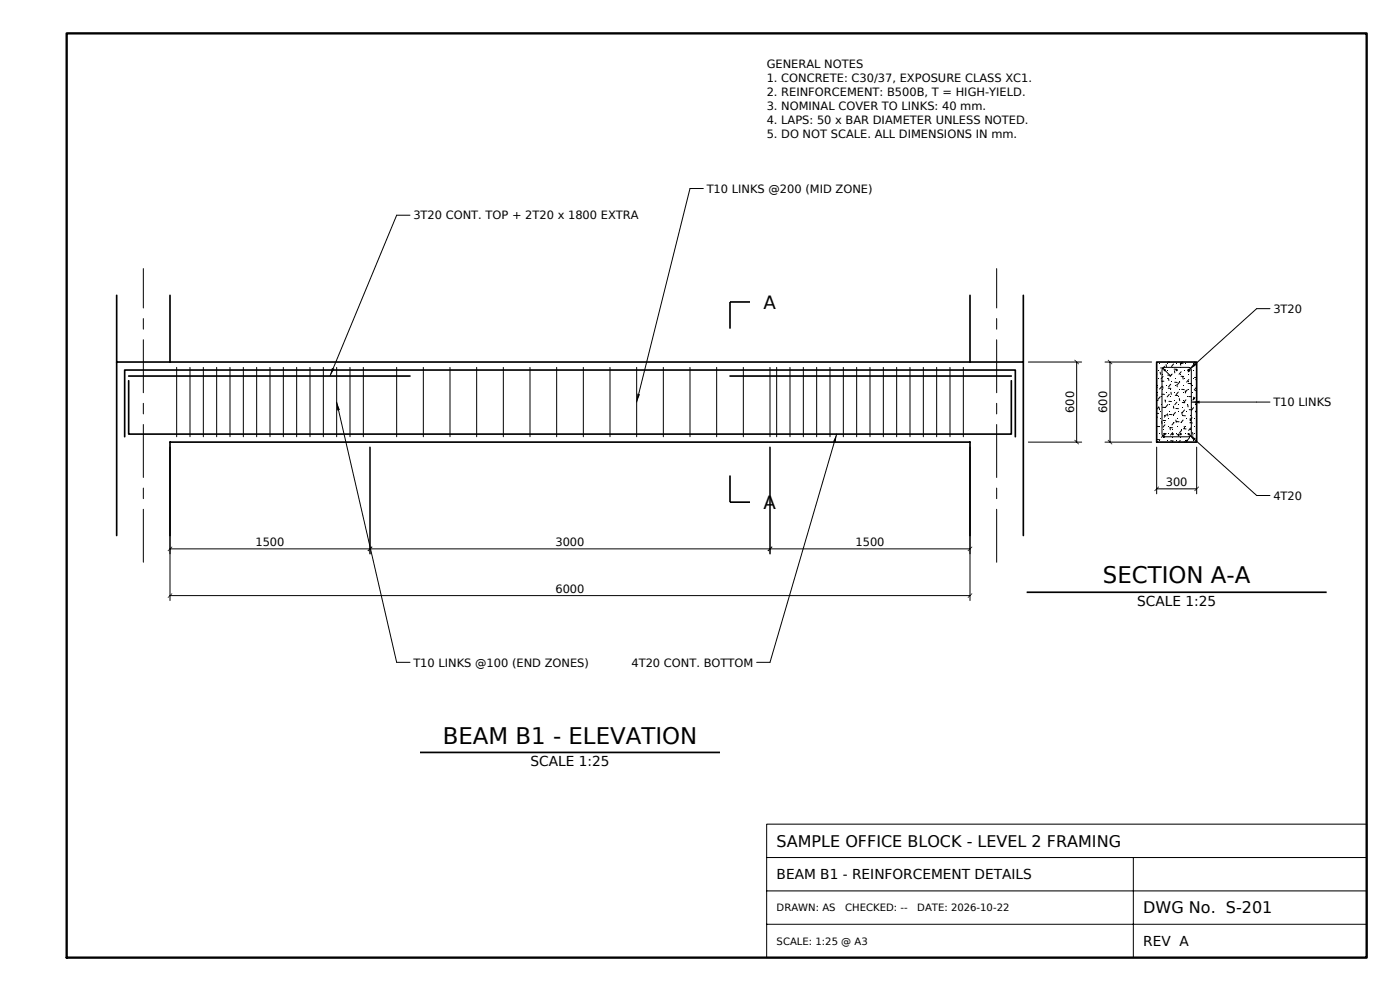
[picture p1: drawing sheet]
<svg xmlns="http://www.w3.org/2000/svg" width="420mm" height="297mm" viewBox="0 0 420 297" stroke-linecap="round" stroke-linejoin="round" font-family="sans-serif">
<!-- layer: S-SHEET -->
<path d="M20 10h390v277h-390z" fill="none" stroke="#000" stroke-width=".7"/>
<!-- layer: S-SHEET-THIN -->
<path d="M230 247h180v40h-180zM230 257h180M340 257v30M230 277h180M230 267h180" fill="none" stroke="#000" stroke-width=".3"/>
<!-- layer: S-HATCH -->
<g fill="none" stroke="#000" stroke-width=".3">
<path d="M347 120h.4M347 116l.2 .1M347 112.1h.1M347 118l.1 .6M348 111.5l.2 .7M348.1 118.9l-.6 .7M348.2 110.3h.8M348.4 114.2l.8 .1M348.5 115.9l-.6 .7M348.6 118.1l.7 .1M348.8 115.7l.1 .6M348.9 112.8l-.6 .8"/>
<path d="M349.4 109.8l-.7 .7M349.5 119.9l.1 .6M349.8 109.2l.1 .7M350.3 112.4l.8 .1M350.4 108.5h.5M350.5 116.3l.8 .1M350.6 113.4l.1 .6M350.8 118.2l-.6 .7M351.2 115.2l-.6 .7M351.3 117.6l.1 .6M351.6 112.1l-.6 .8M352.1 109.1l-.7 .7"/>
<path d="M352.2 110.6l.8 .1M352.3 111.1l.1 .7M352.4 114.6h.8M352.6 118.5l.8 .1M353.1 115.3l.1 .6M353.5 117.5l-.6 .7M353.8 119.4l.1 .7M353.9 114.5l-.6 .7M354.1 108.8l.1 .7M354.1 108.8l.8 .1M354.3 112.8h.8M354.3 111.4l-.6 .8"/>
<path d="M354.5 116.7l.8 .1M354.7 108.5l-.6 .6M354.8 113l.2 .6M355.6 117.1l.1 .7M355.8 119.8l-.7 .8M356.2 116.8l-.6 .7M356.2 111h.8M356.4 114.9l.8 .1M356.6 118.8l.8 .1M356.6 110.7l.1 .6M356.6 113.8l-.6 .7M357.1 110.7l-.7 .8"/>
<path d="M357.3 114.8l.2 .7M358.1 119l.1 .7M358.2 109.2h.7M358.3 113.1l.7 .1M358.4 108.5l.1 .5M358.5 119.1l-.6 .8M358.5 117l.5 .1M358.9 116.1l-.6 .7M359 113.5l-.3 .3M347 123.9h.6M347 127.8l.8 .1M347.2 131.7l.8 .1"/>
<path d="M347.2 125l-.2 .2M347.7 121.9l-.7 .8M347.7 122.2l.2 .6M348.5 126.3l.1 .7M348.7 122.1h.8M348.9 126l.8 .1M349.1 130.3l-.6 .8M349.1 129.9l.8 .1M349.2 130.5l.1 .6M349.5 127.3l-.6 .8M349.9 124.3l-.6 .7M350.2 124l.2 .7"/>
<path d="M350.4 121.2l-.7 .8M350.7 120.3h.7M350.8 124.2l.8 .1M351 128.2l.1 .6M351 128.1l.8 .1M351.2 132.1h.8M351.7 132.3v.2M351.8 129.6l-.6 .8M352 121.7l.1 .7M352.2 126.6l-.6 .8M352.6 123.6l-.6 .7M352.8 125.9l.1 .6"/>
<path d="M352.8 122.4l.7 .1M352.9 126.3l.8 .1M353.1 120.5l-.7 .8M353.1 130.3h.8M353.5 130.1l.1 .6M354.1 132l-.5 .5M354.5 128.9l-.6 .8M354.5 123.6l.1 .6M354.7 120.6l.8 .1M354.9 124.6h.7M354.9 125.9l-.6 .8M355 128.5l.8 .1"/>
<path d="M355.2 132.4l.8 .1M355.3 127.8l.1 .6M355.3 122.9l-.6 .7M356 131.9l.1 .6M356.3 121.3l.1 .6M356.8 122.8h.8M356.8 131.3l-.7 .7M357 126.7l.7 .1M357 125.5l.2 .6M357.1 130.6l.8 .1M357.2 128.2l-.6 .8M357.6 125.2l-.6 .8"/>
<path d="M357.8 129.6l.1 .7M358.1 122.2l-.7 .7M358.7 121h.3M358.8 123.2l.1 .6M358.9 124.9h.1M359 131.2l-.1 .1"/>
</g>
<g fill="#000">
<path d="M347.2 117.7l.1 .2zM347.3 115.5l.2 .1zM347.4 113.3l.2 .1zM347.6 111.1l.1 .1zM347.7 108.8l.2 .2zM348.4 118.8l.2 .2zM348.5 116.6l.2 .2zM348.7 114.4l.1 .1zM348.8 112.2l.2 .1zM348.9 109.9l.2 .2zM349.8 117.7l.1 .2zM349.9 115.5l.2 .1z"/>
<path d="M350 113.3l.2 .1zM350.2 111.1l.1 .1zM350.3 108.8l.2 .2zM351 118.8l.2 .2zM351.1 116.6l.2 .2zM351.3 114.4l.1 .1zM351.4 112.2l.2 .1zM351.5 109.9l.2 .2zM352.4 117.7l.1 .2zM352.5 115.5l.2 .1zM352.6 113.3l.2 .1zM352.8 111.1l.1 .1z"/>
<path d="M352.9 108.8l.2 .2zM353.6 118.8l.2 .2zM353.7 116.6l.2 .2zM353.9 114.4l.1 .1zM354 112.2l.2 .1zM354.1 109.9l.2 .2zM355 117.7l.1 .2zM355.1 115.5l.2 .1zM355.2 113.3l.2 .1zM355.4 111.1l.1 .1zM355.5 108.8l.2 .2zM356.2 118.8l.2 .2z"/>
<path d="M356.3 116.6l.2 .2zM356.5 114.4l.1 .1zM356.6 112.2l.2 .1zM356.7 109.9l.2 .2zM357.6 117.7l.1 .2zM357.7 115.5l.2 .1zM357.8 113.3l.2 .1zM358 111.1l.1 .1zM358.1 108.8l.2 .2zM358.8 118.8l.2 .2zM347 119.9l.2 .2zM347.6 132.1l.2 .1z"/>
<path d="M347.7 129.8l.2 .2zM347.9 127.6l.2 .2zM348 125.4l.2 .2zM348.1 123.2l.2 .2zM348.3 121l.1 .2zM349 130.9l.2 .2zM349.1 128.7l.2 .2zM349.2 126.5l.2 .2zM349.4 124.3l.1 .2zM349.5 122.1l.2 .2zM349.6 119.9l.2 .2zM350.2 132.1l.2 .1z"/>
<path d="M350.3 129.8l.2 .2zM350.5 127.6l.2 .2zM350.6 125.4l.2 .2zM350.7 123.2l.2 .2zM350.9 121l.1 .2zM351.6 130.9l.2 .2zM351.7 128.7l.2 .2zM351.8 126.5l.2 .2zM352 124.3l.1 .2zM352.1 122.1l.2 .2zM352.2 119.9l.2 .2zM352.8 132.1l.2 .1z"/>
<path d="M352.9 129.8l.2 .2zM353.1 127.6l.2 .2zM353.2 125.4l.2 .2zM353.3 123.2l.2 .2zM353.5 121l.1 .2zM354.2 130.9l.2 .2zM354.3 128.7l.2 .2zM354.4 126.5l.2 .2zM354.6 124.3l.2 .2zM354.7 122.1l.2 .2zM354.8 119.9l.2 .2zM355.4 132.1l.2 .1z"/>
<path d="M355.5 129.8l.2 .2zM355.7 127.6l.2 .2zM355.8 125.4l.2 .2zM355.9 123.2l.2 .2zM356.1 121l.1 .2zM356.8 130.9l.2 .2zM356.9 128.7l.2 .2zM357 126.5l.2 .2zM357.2 124.3l.2 .2zM357.3 122.1l.2 .2zM357.4 119.9l.2 .2zM358 132.1l.2 .1z"/>
<path d="M358.2 129.8l.1 .2zM358.3 127.6l.2 .2zM358.4 125.4l.2 .2zM358.5 123.2l.2 .2zM358.7 121l.1 .2z"/>
</g>
<!-- layer: S-CONC -->
<path d="M35 88.5v72M51 88.5v20M291 88.5v20M307 88.5v72M35 108.5h272M347 108.5h12v24h-12zM51 160.5v-28h240v28" fill="none" stroke="#000" stroke-width=".5"/>
<!-- layer: S-CENT -->
<g fill="none" stroke="#000" stroke-width=".3">
<path d="M43 80.5v11.8M43 95.5v3.2M299 80.5v11.8M299 95.5v3.2M43 101.8v15.9M299 101.8v15.9M43 120.9v3.2M43 127.2v15.9M299 120.9v3.2M299 127.2v15.9M43 146.3v3.2M43 152.6v15.9"/>
<path d="M299 146.3v3.2M299 152.6v15.9"/>
</g>
<!-- layer: S-REBAR -->
<path d="M38.6 114.1v16h264.8v-16M38.6 112.7h84.4M219 112.7h84.4M37.4 130.9v-20h267.2v20" fill="none" stroke="#000" stroke-width=".5"/>
<!-- layer: S-STIR -->
<g fill="none" stroke="#000" stroke-width=".3">
<path d="M53 110.1v20.8M57 110.1v20.8M61 110.1v20.8M65 110.1v20.8M69 110.1v20.8M73 110.1v20.8M77 110.1v20.8M81 110.1v20.8M85 110.1v20.8M89 110.1v20.8M93 110.1v20.8M97 110.1v20.8"/>
<path d="M101 110.1v20.8M105 110.1v20.8M109 110.1v20.8M119 110.1v20.8M127 110.1v20.8M135 110.1v20.8M143 110.1v20.8M151 110.1v20.8M159 110.1v20.8M167 110.1v20.8M175 110.1v20.8M183 110.1v20.8"/>
<path d="M191 110.1v20.8M199 110.1v20.8M207 110.1v20.8M215 110.1v20.8M223 110.1v20.8M231 110.1v20.8M233 110.1v20.8M237 110.1v20.8M241 110.1v20.8M245 110.1v20.8M249 110.1v20.8M253 110.1v20.8"/>
<path d="M257 110.1v20.8M261 110.1v20.8M265 110.1v20.8M269 110.1v20.8M273 110.1v20.8M277 110.1v20.8M281 110.1v20.8M285 110.1v20.8M289 110.1v20.8M348.7 110.5l.7-.4h7.2l.7 .4 .1 19.6-.4 .7-7.6 .1-.7-.4zM348.8 110.3l2.2 2.2"/>
</g>
<!-- layer: S-DIMS -->
<g fill="none" stroke="#000" stroke-width=".3">
<path d="M308.5 108.5h16M323 108.5v24M331.5 108.5h14M333 108.5v24M51 134v46M111 134v32M231 134v32M291 134v46M308.5 132.5h16M331.5 132.5h14M347 134v14M359 134v14"/>
<path d="M347 146.5h12M51 178.5h240M51 164.5h240"/>
</g>
<g fill="#000">
<path d="M322.3 107.9l1.4 1.2-.1 .1zM322.3 107.9l.1-.1 1.3 1.3zM332.3 107.9l1.4 1.2-.1 .1zM332.4 107.8l1.3 1.3-1.4-1.2zM322.3 131.9l1.4 1.2-.1 .1zM322.3 131.9l.1-.1 1.3 1.3zM332.3 131.9l1.4 1.2-.1 .1zM332.4 131.8l1.3 1.3-1.4-1.2zM347.6 145.8l.1 .1-1.3 1.3zM347.6 145.8l-1.2 1.4-.1-.1zM359.6 145.8l.1 .1-1.3 1.3zM358.3 147.1l1.3-1.3-1.2 1.4z"/>
<path d="M51.6 177.8l.1 .1-1.3 1.3zM51.6 177.8l-1.2 1.4-.1-.1zM51.6 163.8l.1 .1-1.3 1.3zM50.3 165.1l1.3-1.3-1.2 1.4zM111.6 163.8l.1 .1-1.3 1.3zM110.3 165.1l1.3-1.3-1.2 1.4zM231.6 163.8l.1 .1-1.3 1.3zM230.3 165.1l1.3-1.3-1.2 1.4zM291.6 177.8l.1 .1-1.3 1.3zM290.3 179.1l1.3-1.3-1.2 1.4zM291.6 163.8l.1 .1-1.3 1.3zM290.3 165.1l1.3-1.3-1.2 1.4z"/>
</g>
<!-- layer: S-TEXT -->
<path d="M211 56.5h-4l-16 64M123 64.5h-4l-20 48.2M381 92.5h-4l-20.4 18.4M101 120.5l18 78h4M251 130.1l-20 68.4h-4M356.6 130.1l20.4 18.4h4M357.4 120.5h23.6" fill="none" stroke="#000" stroke-width=".3"/>
<path d="M99.6 110.2l.7 .4-1.3 2.1zM358.2 108.9l.5 .6-2.1 1.4zM101 120.5l1 2.3-.8 .2zM191.2 118l.8 .2-1 2.3zM251 130.1l-.3 2.5-.8-.2zM356.6 130.1l2.1 1.4-.5 .6zM357.4 120.5l2.5-.4v.8z" fill="#000"/>
<!-- layer: S-SHEET-THIN -->
<g fill="#000">
<path d="M219.2 90.5l-.4 8h.4zM218.8 90.5v8l.4-8zM219 90.3v.4h6zM219 90.3l6 .4v-.4z"/>
<path d="M218.8 142.5v8l.4-8zM219.2 142.5l-.4 8h.4zM219 150.3v.5h6zM219 150.3l6 .5v-.5z"/>
<path d="M308 177.3v.5h90zM308 177.3l90 .5v-.5z"/>
<path d="M126 225.3v.4h90zM126 225.3l90 .4v-.4z"/>
</g>
<!-- layer: S-REBAR -->
<g fill="#000">
<path d="M349 111l.3 .3 .1-.5zM349.4 110.8l-.1 .5zM349.3 110.9v.4l.4-.1zM349.3 110.9l.4 .3zM349.3 111l.4 .2 .1-.2zM349.4 110.8l-.1 .2h.5zM349.5 110.5l-.1 .5 .4-.2zM349.5 110.5l-.1 .5zM349.1 110.6l.4 .3v-.4zM349.1 110.6l.4 .3zM349.1 110.6l-.1 .2h.5zM349 110.8l.4 .2 .1-.2z"/>
<path d="M352.6 111l.3 .3 .1-.5zM352.9 110.9v.4zM352.9 110.9v.4l.4-.1zM352.9 110.9l.4 .3zM352.9 111l.4 .2 .1-.2zM353 110.8l-.1 .2h.5zM353.1 110.5l-.1 .5 .4-.2zM353.1 110.5l-.1 .5zM352.7 110.6l.4 .3v-.4zM352.7 110.6l.4 .3zM352.7 110.6l-.1 .2h.5zM352.6 110.8l.4 .2 .1-.2z"/>
<path d="M356.2 111l.3 .3 .1-.5zM356.5 110.9v.4zM356.5 110.9v.4l.4-.1zM356.5 110.9l.4 .3zM356.5 111l.4 .2 .1-.2zM356.6 110.8l-.1 .2h.5zM356.7 110.5l-.1 .5 .4-.2zM356.7 110.5l-.1 .5zM356.3 110.6l.4 .3v-.4zM356.3 110.6l.4 .3zM356.3 110.6l-.1 .2h.5zM356.2 110.8l.4 .2 .1-.2z"/>
<path d="M349 130.2l.3 .3 .1-.5zM349.4 130l-.1 .5zM349.3 130.1v.4l.4-.1zM349.3 130.1l.4 .3zM349.3 130.2l.4 .2 .1-.2zM349.4 130l-.1 .2h.5zM349.5 129.7l-.1 .5 .4-.2zM349.5 129.7l-.1 .5zM349.1 129.8l.4 .3v-.4zM349.1 129.8l.4 .3zM349.1 129.8l-.1 .2h.5zM349 130l.4 .2 .1-.2z"/>
<path d="M351.4 130.2l.3 .3 .1-.5zM351.8 130l-.1 .5zM351.7 130.1v.4l.4-.1zM351.7 130.1l.4 .3zM351.7 130.2l.4 .2 .1-.2zM351.8 130l-.1 .2h.5zM351.9 129.7l-.1 .5 .4-.2zM351.9 129.7l-.1 .5zM351.5 129.8l.4 .3v-.4zM351.5 129.8l.4 .3zM351.5 129.8l-.1 .2h.5zM351.4 130l.4 .2 .1-.2z"/>
<path d="M353.8 130.2l.3 .3 .1-.5zM354.1 130.1v.4zM354.1 130.1v.4l.4-.1zM354.1 130.1l.4 .3zM354.1 130.2l.4 .2 .1-.2zM354.2 130l-.1 .2h.5zM354.3 129.7l-.1 .5 .4-.2zM354.3 129.7l-.1 .5zM353.9 129.8l.4 .3v-.4zM353.9 129.8l.4 .3zM353.9 129.8l-.1 .2h.5zM353.8 130l.4 .2 .1-.2z"/>
<path d="M356.2 130.2l.3 .3 .1-.5zM356.6 130l-.1 .5zM356.5 130.1v.4l.4-.1zM356.5 130.1l.4 .3zM356.5 130.2l.4 .2 .1-.2zM356.6 130l-.1 .2h.5zM356.7 129.7l-.1 .5 .4-.2zM356.7 129.7l-.1 .5zM356.3 129.8l.4 .3v-.4zM356.3 129.8l.4 .3zM356.3 129.8l-.1 .2h.5zM356.2 130l.4 .2 .1-.2z"/>
</g>
<g font-size="6.9">
<text x="330.9" y="174.8">SECTION A-A</text>
<text x="132.8" y="222.8">BEAM B1 - ELEVATION</text>
</g>
<g font-size="5.5">
<text x="229" y="92.5">A</text>
<text x="229" y="152.5">A</text>
</g>
<g font-size="4.8">
<text x="233" y="253.8">SAMPLE OFFICE BLOCK - LEVEL 2 FRAMING</text>
<text x="343" y="273.7">DWG No. S-201</text>
</g>
<g font-size="4.1">
<text x="341.1" y="181.5">SCALE 1:25</text>
<text x="159.1" y="229.5">SCALE 1:25</text>
<text x="233" y="263.5">BEAM B1 - REINFORCEMENT DETAILS</text>
<text x="343" y="283.5">REV A</text>
</g>
<g font-size="3.4">
<text x="230" y="20.5">GENERAL NOTES</text>
<text x="230" y="24.7">1. CONCRETE: C30/37, EXPOSURE CLASS XC1.</text>
<text x="230" y="28.8">2. REINFORCEMENT: B500B, T = HIGH-YIELD.</text>
<text x="230" y="33">3. NOMINAL COVER TO LINKS: 40 mm.</text>
<text x="230" y="37.2">4. LAPS: 50 x BAR DIAMETER UNLESS NOTED.</text>
<text x="230" y="41.3">5. DO NOT SCALE. ALL DIMENSIONS IN mm.</text>
<text x="212" y="57.8">T10 LINKS @200 (MID ZONE)</text>
<text x="124" y="65.8">3T20 CONT. TOP + 2T20 x 1800 EXTRA</text>
<text x="382" y="93.7">3T20</text>
<text x="322.2" y="123.8" transform="rotate(-90 322.2 123.8)">600</text>
<text x="332.2" y="123.8" transform="rotate(-90 332.2 123.8)">600</text>
<text x="382" y="121.7">T10 LINKS</text>
<text x="349.7" y="145.7">300</text>
<text x="382" y="149.7">4T20</text>
<text x="76.6" y="163.7">1500</text>
<text x="166.6" y="163.7">3000</text>
<text x="256.6" y="163.7">1500</text>
<text x="166.6" y="177.7">6000</text>
<text x="124" y="199.8">T10 LINKS @100 (END ZONES)</text>
<text x="189.4" y="199.8">4T20 CONT. BOTTOM</text>
</g>
<g font-size="3">
<text x="233" y="273.1">DRAWN: AS</text>
<text x="253.6" y="273.1">CHECKED: --</text>
<text x="275.2" y="273.1">DATE: 2026-10-22</text>
<text x="233" y="283.1">SCALE: 1:25 @ A3</text>
</g>
</svg>
